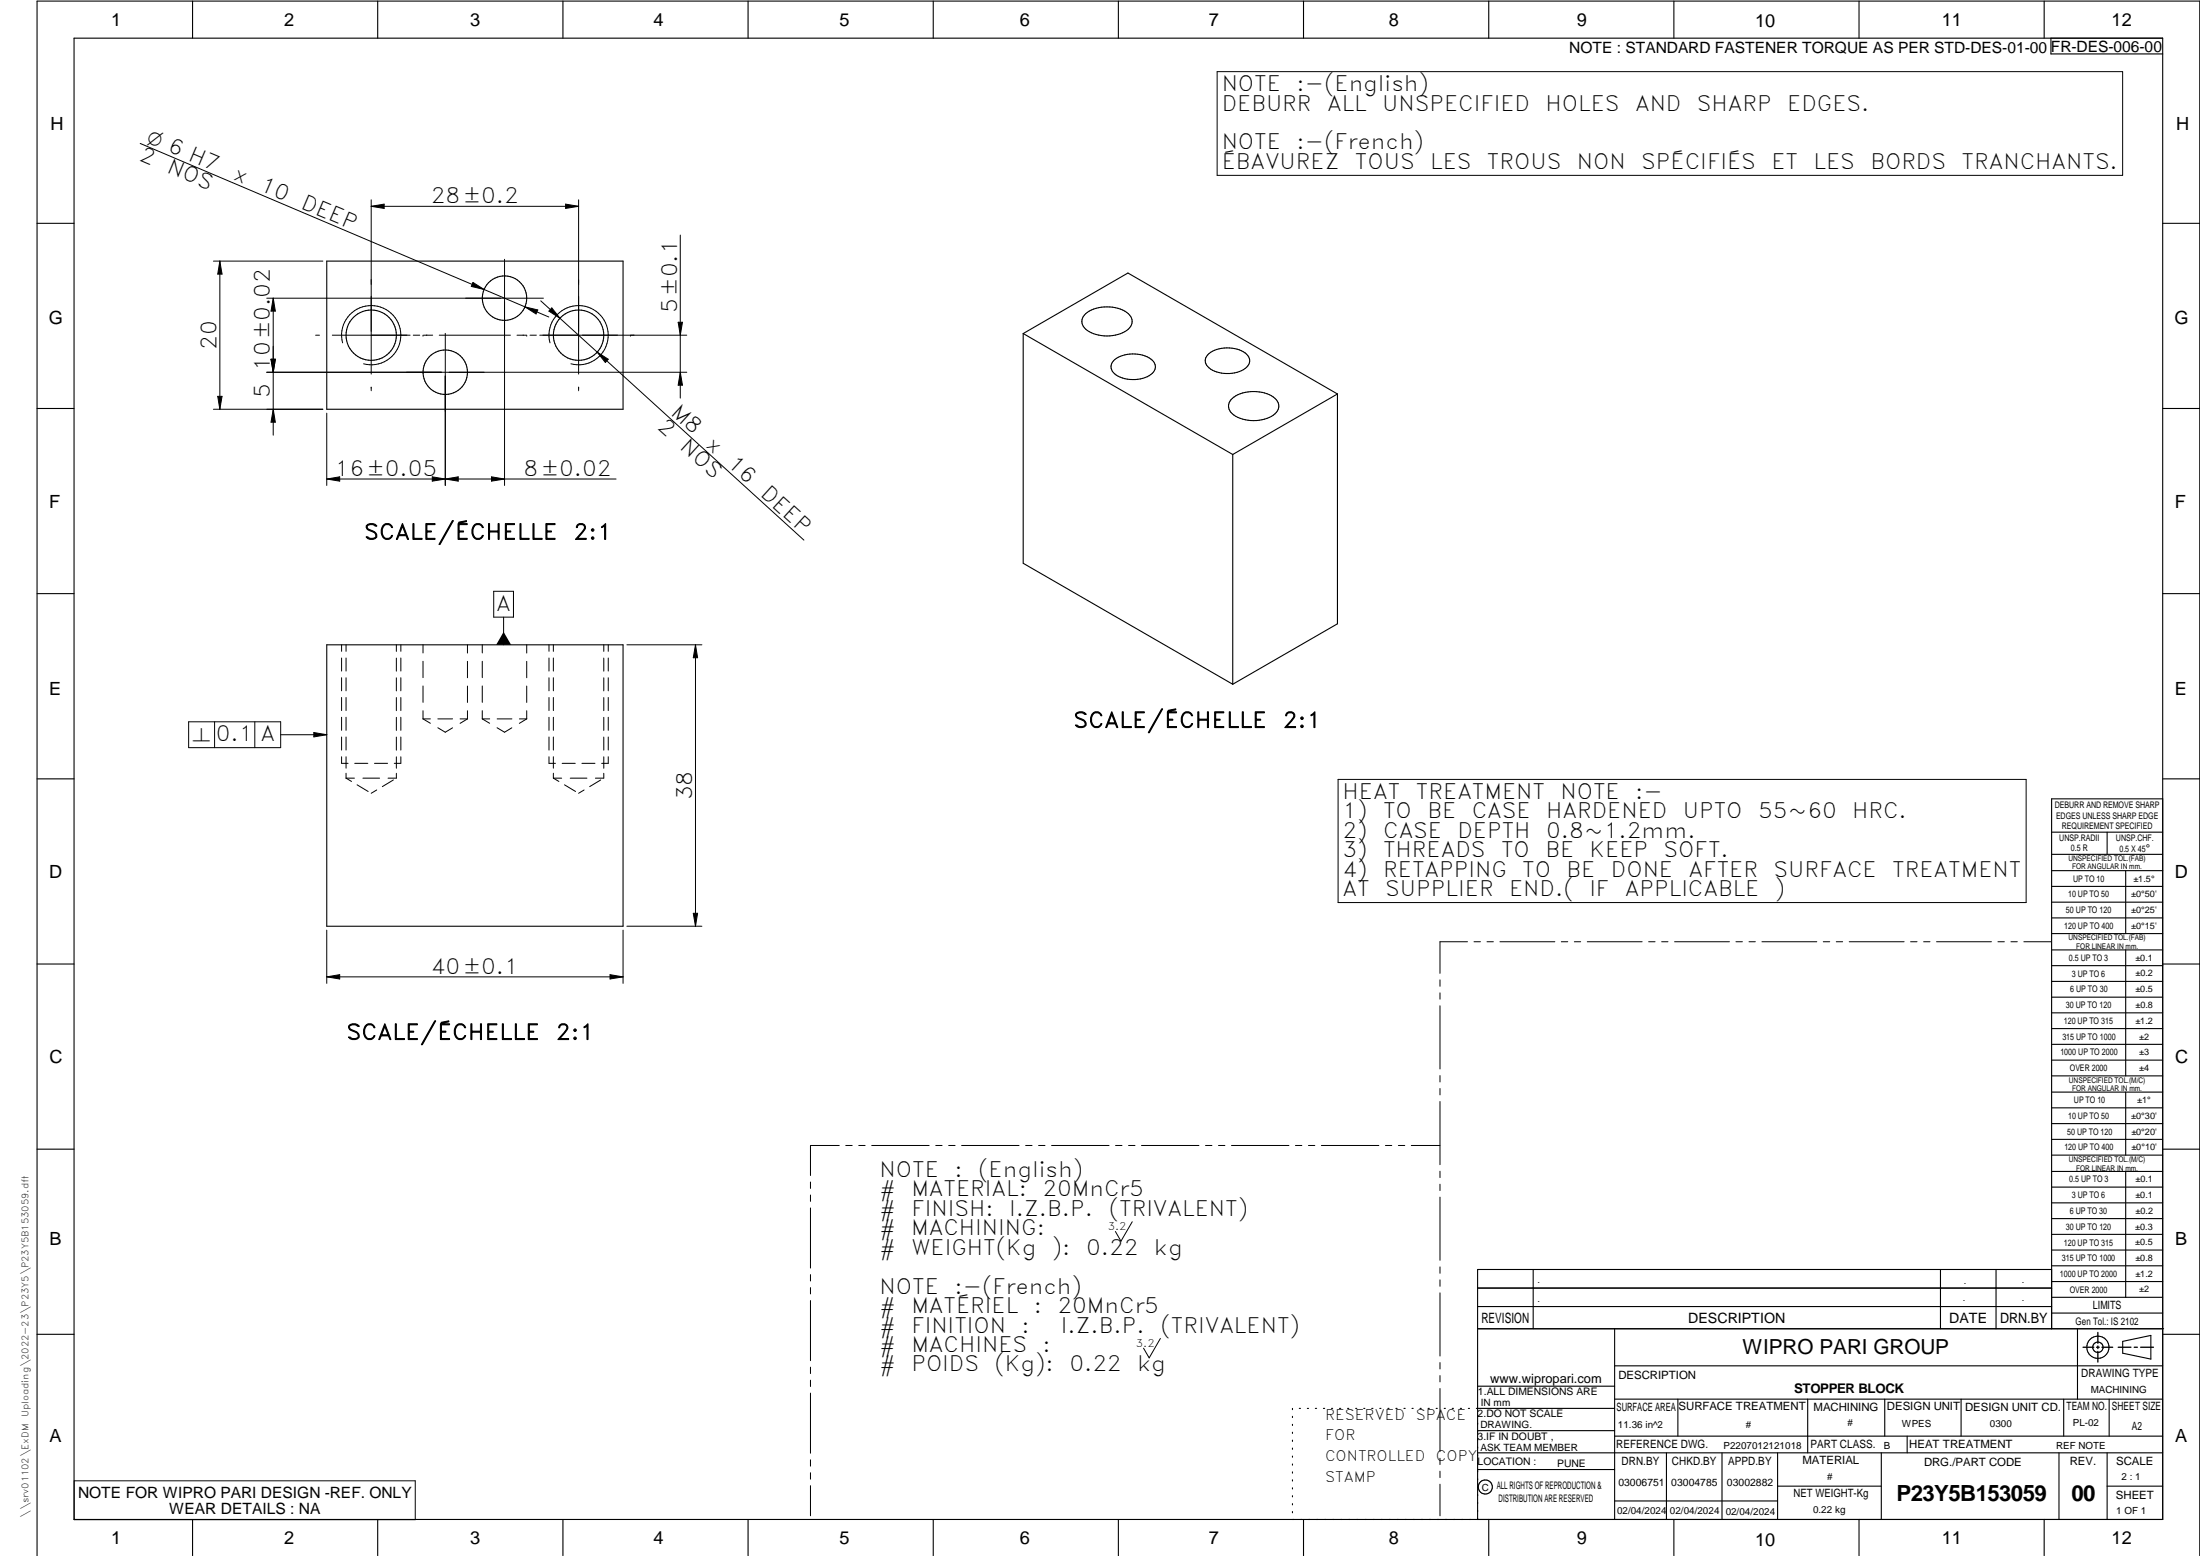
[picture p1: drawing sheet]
<svg xmlns="http://www.w3.org/2000/svg" width="594mm" height="420mm" viewBox="0 0 594 420" stroke-linecap="round" stroke-linejoin="round" font-family="sans-serif">
<g fill="none" stroke="#000" stroke-width=".3">
<path d="M20 10.3h564v400h-564zM52 .3v10M102 .3v10M152 .3v10M202 .3v10M252 .3v10M302 .3v10M352 .3v10M402 .3v10M452 .3v10M502 .3v10M552 .3v10"/>
<path d="M553.8 10.3v4.3h30.2M10 60.3h10M88.2 70.5h80v40h-80zM584 60.3h10M276.3 90.1l28.3-16.4 56.6 32.7M276.3 90.1l56.6 32.6M276.3 90.1v62l56.6 32.7M293.2 84.7a9.9 9.9 0 0 1 11.5 0 2.81 2.81 0 0 1-1 4.9 9.8 9.8 0 0 1-10.9-1.1 2.56 2.56 0 0 1 .4-3.8zM300.7 97.5a8.4 8.4 0 0 1 10.8 .1 2.5 2.5 0 0 1-1.2 3.9 8.7 8.7 0 0 1-9.6-.9 2.25 2.25 0 0 1 0-3.1zM326.1 95.8a8.4 8.4 0 0 1 10.8 .2 2.48 2.48 0 0 1-1.1 3.8 8.7 8.7 0 0 1-9.7-.8 2.17 2.17 0 0 1 0-3.2zM10 110.3h10M332.4 107.9a9.6 9.6 0 0 1 9.8-1.6 3.6 3.6 0 0 1 3 4.2 7.1 7.1 0 0 1-6.7 3.1 7.1 7.1 0 0 1-6.6-3.1l-.1-1.3z"/>
<path d="M361.2 106.4l-28.3 16.3M361.2 106.4v62l-28.3 16.4M584 110.3h10M332.9 122.7v62.1M10 160.3h10M88.2 174.1h80v76h-80zM584 160.3h10M10 210.3h10M584 215.7h-30v143.1M584 210.3h10M554 230.7h30M554 224.7h30"/>
<path d="M554 235.1h30M554 239.4h30M569 224.7v6M574 235.1v17M554 243.6h30M554 247.9h30M554 252.1h30M554 256.5h30M574 256.5v34M10 260.3h10M554 260.8h30M554 265h30"/>
<path d="M554 269.3h30M554 273.5h30M554 277.7h30M584 260.3h10M554 282h30M554 286.3h30M554 290.5h30M554 294.9h30M554 299.1h30M574 294.9v17M10 310.3h10M554 303.4h30"/>
<path d="M554 307.7h30M554 311.9h30M554 316.3h30M574 316.3v34M584 310.3h10M554 320.5h30M554 324.8h30M554 329.1h30M554 333.3h30M554 337.5h30M399 358.8h185.3M399 352.8h155"/>
<path d="M399 347.8h155M414 342.8v16M436 358.8v51.5M524 342.8v16M539 342.8v16M554 342.8h-155v67.5M554 341.8h30M554 346.1h30M554 350.3h30M554 354.6h30M561 358.8v19M10 360.3h10"/>
<path d="M399 374.3h37M436 368.8h148M436 377.8h148M453.1 377.8v10M488.1 377.8v14.5M508.9 377.8v10M529.6 377.8v10M557.3 377.8v10M569.5 377.8v10M573.2 362.2l7.6-1.6v6.4l-7.6-1.6zM584 360.3h10M349 380.3v.3"/>
<path d="M349 382.4v.4M349 384.6v.3M349 386.7v.4M349 388.9v.3M349 391v.4M349 393.2v.3M349 395.3v.3M349 397.4v.4M349 399.6v.3M350.9 380.3h.3M353 380.3h.3M355.2 380.3h.3"/>
<path d="M357.4 380.3h.3M359.6 380.3h.3M361.7 380.3h.3M363.9 380.3h.3M366.1 380.3h.3M368.3 380.3h.3M370.4 380.3h.3M372.6 380.3h.3M374.8 380.3h.3M376.9 380.3h.4M379.1 380.3h.3M381.3 380.3h.3"/>
<path d="M383.4 380.3h.4M385.6 380.3h.4M387.8 380.3h.3M390 380.3h.3M392.1 380.3h.4M394.3 380.3h.4M396.5 380.3h.3M399 396.8h37M399 392.3h185M399 386.3h37M436 387.8h148M436 380.3h-37.3"/>
<path d="M450 392.3v18M465 392.3v18M480 392.3v18M508 392.3v18M515 387.8v4.5M556 392.3v18M569 392.3v18M52 410.3v9.8M102 410.3v9.8M152 410.3v9.8M202 410.3v9.8M252 410.3v9.8"/>
<path d="M302 410.3v9.8M349 401.7v.4M349 403.9v.3M349 406v.4M349 408.2v.3M352 410.3v9.8M402 410.3v9.8M436 405.3h44M452 410.3v9.8M480 401.3h28M502 410.3v9.8M552 410.3v9.8"/>
<path d="M569 401.3h15M10 420.1v-419.8h584v419.8"/>
<circle cx="100.2" cy="90.5" r="6.8"/>
<circle cx="136.2" cy="80.5" r="6"/>
<circle cx="156.2" cy="90.5" r="6.8"/>
<circle cx="120.2" cy="100.5" r="6"/>
<circle cx="566.5" cy="363.8" r="1.4"/>
<circle cx="566.5" cy="363.8" r="3"/>
<circle cx="401.1" cy="401.5" r="1.91"/>
</g>
<g fill="none" stroke="#000" stroke-width=".27">
<path d="M328.7 19.3h244.5v28h-244.5zM37.9 38.7l92.8 39.5M100.2 54v47M100.2 55.7l3.5-.6v1.2zM100.2 55.7h56M152.7 55.1l3.5 .6-3.5 .6zM156.2 54v47M57.6 70.5h29.6M59.4 70.5l.6 3.5h-1.2zM59.4 70.5v40M100.2 76.5h.1M127.7 76.3l3 1.9-3.4-.9z"/>
<path d="M130.7 78.2l17.5 7.4M136.2 70v61.1M156.2 76.5h.1M183.7 63.5v44M72 80.5h74.7M73.2 97h1.2l-.6 3.5zM73.8 80.5v37M73.8 80.5l.6 3.5h-1.2zM85.2 90.5h.1M85.4 90.5h.7M86.2 90.5h.1M89.7 90.5h21"/>
<path d="M92.5 92.6a8 8 0 0 1 7-10.1 8 8 0 0 1 8.7 8.7 8 8 0 0 1-10 7M111.6 90.5h1.7M114.2 90.5h.1M114.4 90.5h2.4M118.6 90.5h19.2M120.2 90v41.1M139.6 90.5h2.5M141.8 82.9l3.4 .8-.4 1.1zM142.2 90.5h.1M143.1 90.5h1.7M145.7 90.5h39.8M146 81.2l15.3 13.9"/>
<path d="M148.5 92.6a8 8 0 0 1 7-10.1 8 8 0 0 1 8.7 8.7 8 8 0 0 1-10 7M149 83.1l2.2 2.8-3-1.9zM161.3 95.1l2.9 1.9-.7 .9zM161.3 95.1l55.8 50.7M170.2 90.5h.1M183.1 87h1.2l-.6 3.5zM57.6 110.5h29.6M58.8 107h1.2l-.6 3.5zM72 100.5h113.5M73.8 110.5l.6 3.5h-1.2zM88.2 111.6v19.5M100.2 104.5h.1"/>
<path d="M100.2 104.6v.7M100.2 105.5h.1M156.2 104.5h.1M156.2 104.6v.7M156.2 105.5h.1M183.7 100.5l.6 3.5h-1.2zM88.2 129.3l3.5-.5v1.1zM88.2 129.3h78.2M116.7 128.8l3.5 .5-3.5 .6zM120.2 129.3l3.5-.5v1.1zM132.7 128.8l3.5 .5-3.5 .6zM133.3 159.7h5.4v6.9h-5.4z"/>
<path d="M92.2 174.1v1.8M92.2 177.7v3.5M93.4 174.1v1.8M93.4 177.7v3.5M107 174.1v1.8M107 177.7v3.5M108.2 174.1v1.8M108.2 177.7v3.5M114.2 174.1v2.2M114.2 178.6v4.4M126.2 174.1v2.2M126.2 178.6v4.4"/>
<path d="M130.2 174.1v2.2M130.2 178.6v4.4M136 166.6v7.5M142.2 174.1v2.2M142.2 178.6v4.4M148.2 174.1v1.8M148.2 177.7v3.5M149.4 174.1v1.8M149.4 177.7v3.5M163 174.1v1.8M163 177.7v3.5M164.2 174.1v1.8"/>
<path d="M164.2 177.7v3.5M169.3 174.1h20.2M187.8 174.1l.6 3.5h-1.2zM187.8 174.1v76M50.9 194.9h24.9v7h-24.9zM57.9 194.9v7M68.8 194.9v7M75.8 198.4h12.4M84.7 197.8l3.5 .6-3.5 .6zM92.2 183v3.5M92.2 188.3v3.6M92.2 193.7v3.5"/>
<path d="M92.2 199v3.5M93.4 183v3.5M93.4 188.3v3.6M93.4 193.7v3.5M93.4 199v3.5M107 183v3.6M107 188.4v3.5M107 193.7v3.5M107 199v3.6M108.2 183v3.5M108.2 188.3v3.6M108.2 193.7v3.5"/>
<path d="M108.2 199v3.5M114.2 185.2v4.5M114.2 191.9v2.2M114.2 194.1l2 1.2M114.2 194.1h2M118.2 196.5l2 1.2 2-1.2M118.2 194.1h4M124.2 194.1h2M126.2 185.3v4.4M126.2 191.9v2.2M126.2 194.1l-2 1.2M130.2 185.2v4.5"/>
<path d="M130.2 191.9v2.2M130.2 194.1l2 1.2M130.2 194.1h2M134.2 196.5l2 1.2 2-1.2M134.3 194.1h3.9M140.3 194.1h1.9M142.2 185.3v4.4M142.2 191.9v2.2M142.2 194.1l-2 1.2M148.2 183v3.5M148.2 188.3v3.6M148.2 193.7v3.5"/>
<path d="M148.2 199v3.5M149.4 183v3.5M149.4 188.3v3.6M149.4 193.7v3.5M149.4 199v3.5M163 183v3.6M163 188.4v3.5M163 193.7v3.5M163 199v3.6M164.2 183v3.5M164.2 188.3v3.6M164.2 193.7v3.5"/>
<path d="M164.2 199v3.5M92.2 204.3v1.8h1.8M93.4 208.8v1.3M93.4 210.1h2.3M93.4 204.3v3.1M93.4 210.1l1.5 .9M95.8 206.1h3.5M96.4 211.9l3 1.8M98 210.1h4.5M101.1 206.1h3.6M101.7 213.3l-1.5 .9M106.2 210.6l-3 1.8"/>
<path d="M107 208.8v1.3h-2.2M107 204.4v3.1M108.2 204.3v1.8h-1.7M148.2 204.3v1.8h1.8M149.4 208.8v1.3M149.4 210.1h2.3M149.4 204.3v3.1M149.4 210.1l1.5 .9M151.8 206.1h3.5M152.4 211.9l3 1.8M154 210.1h4.5M157.1 206.1h3.6"/>
<path d="M157.7 213.3l-1.5 .9M162.2 210.6l-3 1.8M163 208.8v1.3h-2.2M163 204.4v3.1M164.2 204.3v1.8h-1.7M361.3 210.5h185.8v33.2h-185.8zM88.2 251.2v14.3M168.2 251.2v14.3M169.3 250.1h20.2M187.2 246.6h1.2l-.6 3.5zM396.3 254.3h-7.5v8.5M398 254.3h1.8"/>
<path d="M401.5 254.3h1.8M405 254.3h14.9M421.6 254.3h1.7M425.1 254.3h1.7M428.6 254.3h14.8M445.2 254.3h1.7M448.7 254.3h1.7M452.2 254.3h14.8M468.8 254.3h1.7M472.3 254.3h1.7M475.8 254.3h14.8M492.4 254.3h1.7"/>
<path d="M495.9 254.3h1.7M499.4 254.3h14.8M515.9 254.3h1.8M519.4 254.3h1.8M522.9 254.3h14.9M539.5 254.3h1.7M543 254.3h1.7M546.5 254.3h7.4M88.2 263.8l3.5-.6v1.2zM88.2 263.8h80M164.7 263.2l3.5 .6-3.5 .6zM388.8 264.6v1.7"/>
<path d="M388.8 268.1v1.7M388.8 271.6v17M388.8 290.4v1.8M388.8 293.9v1.8M388.8 297.4v17.1M218.9 319.2v1.7M226.6 309.3h-7.7v8.1M228.4 309.3h1.7M231.9 309.3h1.7M235.4 309.3h15.5M252.7 309.3h1.7M256.2 309.3h1.7"/>
<path d="M259.7 309.3h15.5M277 309.3h1.7M280.5 309.3h1.7M284 309.3h15.5M301.2 309.3h1.8M304.8 309.3h1.7M308.2 309.3h15.6M325.5 309.3h1.8M329 309.3h1.8M332.5 309.3h15.6M349.8 309.3h1.8M353.3 309.3h1.7"/>
<path d="M356.8 309.3h15.5M374.1 309.3h1.7M377.6 309.3h1.7M381.1 309.3h7.7M388.8 316.3v1.7M388.8 319.8v1.7M218.9 322.7v1.7M218.9 326.2v16.2M305.7 329.9l-3 5.3-1.5-2.7M388.8 323.3v17M218.9 344.2v1.7M218.9 347.7v1.7"/>
<path d="M218.9 351.2v16.2M388.8 342.1v1.7M388.8 345.6v1.7M388.8 349.1v17.1M218.9 369.2v1.7M218.9 372.7v1.7M218.9 376.2v16.2M313.3 361.4l-3 5.3-1.5-2.7M388.8 367.9v1.8M388.8 371.4v1.7M388.8 374.9v17.1M20 399.9h92.1v10.5h-92.1z"/>
<path d="M218.9 394.2v1.7M218.9 397.7v1.7M388.8 393.8v1.7M388.8 397.3v1.7M218.9 401.2v8.1M388.8 400.8v8.5"/>
</g>
<path d="M566.5 359.8v2.9M562.5 363.8h2.9M566.1 363.8h.8M566.5 363.5v.7M566.5 364.9v2.9M567.6 363.8h2.9M572 363.8h3.4M576.3 363.8h.9M578.1 363.8h3.4" fill="none" stroke="#000" stroke-width=".36"/>
<g fill="#000">
<path d="M100.2 55.7l3.5-.6v1.2zM152.7 55.1l3.5 .6-3.5 .6zM59.4 70.5l.6 3.5h-1.2zM127.7 76.3l3 1.9-3.4-.9zM73.2 97h1.2l-.6 3.5zM73.8 80.5l.6 3.5h-1.2zM141.8 82.9l3.4 .8-.4 1.1zM149 83.1l2.2 2.8-3-1.9zM161.3 95.1l2.9 1.9-.7 .9zM183.1 87h1.2l-.6 3.5zM58.8 107h1.2l-.6 3.5zM73.8 110.5l.6 3.5h-1.2z"/>
<path d="M183.7 100.5l.6 3.5h-1.2zM88.2 129.3l3.5-.5v1.1zM116.7 128.8l3.5 .5-3.5 .6zM120.2 129.3l3.5-.5v1.1zM132.7 128.8l3.5 .5-3.5 .6zM136 170.6l2 3.5h-4zM187.8 174.1l.6 3.5h-1.2zM84.7 197.8l3.5 .6-3.5 .6zM187.2 246.6h1.2l-.6 3.5zM88.2 263.8l3.5-.6v1.2zM164.7 263.2l3.5 .6-3.5 .6z"/>
</g>
<g font-size="6">
<text x="512.1" y="405.2">P23Y5B153059</text>
<text x="559.4" y="405.2">00</text>
</g>
<g font-size="5.7">
<text x="329.9" y="24.6">NOTE</text>
<text x="329.9" y="29.8">DEBURR</text>
<text x="350.1" y="24.6">:-(English)</text>
<text x="358.4" y="29.8">ALL</text>
<text x="373.2" y="29.8">UNSPECIFIED</text>
<text x="417.4" y="29.8">HOLES</text>
<text x="441.5" y="29.8">AND</text>
<text x="458.2" y="29.8">SHARP</text>
<text x="482.6" y="29.8">EDGES.</text>
<text x="329.9" y="40.3">NOTE</text>
<text x="350.1" y="40.3">:-(French)</text>
<text x="37.3" y="43.2" transform="rotate(23 37.3 43.2)">2</text>
<text x="44.8" y="46.4" transform="rotate(23 44.8 46.4)">NOS</text>
<text x="329.9" y="45.6">ÉBAVUREZ</text>
<text x="365.9" y="45.6">TOUS</text>
<text x="386.2" y="45.6">LES</text>
<text x="401.5" y="45.6">TROUS</text>
<text x="425.8" y="45.6">NON</text>
<text x="443.2" y="45.6">SPÉCIFIÉS</text>
<text x="478.3" y="45.6">ET</text>
<text x="489.7" y="45.6">LES</text>
<text x="505.1" y="45.6">BORDS</text>
<text x="529.7" y="45.6">TRANCHANTS.</text>
<text x="62.7" y="48.3" transform="rotate(23 62.7 48.3)">x</text>
<text x="69.9" y="51.4" transform="rotate(23 69.9 51.4)">10</text>
<text x="81" y="56.1" transform="rotate(23 81 56.1)">DEEP</text>
<text x="116.4" y="54.8">28±0.2</text>
<text x="182.8" y="84.5" transform="rotate(-90 182.8 84.5)">5±0.1</text>
<text x="58.5" y="94.5" transform="rotate(-90 58.5 94.5)">20</text>
<text x="72.9" y="100.2" transform="rotate(-90 72.9 100.2)">10±0.02</text>
<text x="72.9" y="107.5" transform="rotate(-90 72.9 107.5)">5</text>
<text x="180.8" y="111.7" transform="rotate(42 180.8 111.7)">M8</text>
<text x="177.3" y="115.6" transform="rotate(42 177.3 115.6)">2</text>
<text x="183.3" y="121.1" transform="rotate(42 183.3 121.1)">NOS</text>
<text x="190.4" y="120.3" transform="rotate(42 190.4 120.3)">x</text>
<text x="196.1" y="125.6" transform="rotate(42 196.1 125.6)">16</text>
<text x="90.4" y="128.5">16±0.05</text>
<text x="141.4" y="128.5">8±0.02</text>
<text x="205.1" y="133.7" transform="rotate(42 205.1 133.7)">DEEP</text>
<text x="98.3" y="145.6">SCALE/ÉCHELLE</text>
<text x="154.9" y="145.6">2:1</text>
<text x="134" y="164.9">A</text>
<text x="289.8" y="196.5">SCALE/ÉCHELLE</text>
<text x="346.4" y="196.5">2:1</text>
<text x="58.3" y="200.2">0.1 A</text>
<text x="362.6" y="215.7">HEAT</text>
<text x="382.3" y="215.7">TREATMENT</text>
<text x="421.4" y="215.7">NOTE</text>
<text x="441.6" y="215.7">:-</text>
<text x="186.9" y="216.1" transform="rotate(-90 186.9 216.1)">38</text>
<text x="362.6" y="221">1)</text>
<text x="373.5" y="221">TO</text>
<text x="385.5" y="221">BE</text>
<text x="397.4" y="221">CASE</text>
<text x="417.5" y="221">HARDENED</text>
<text x="454.4" y="221">UPTO</text>
<text x="474.7" y="221">55~60</text>
<text x="500.2" y="221">HRC.</text>
<text x="362.6" y="226.2">2)</text>
<text x="373.5" y="226.2">CASE</text>
<text x="393.6" y="226.2">DEPTH</text>
<text x="417.5" y="226.2">0.8~1.2mm.</text>
<text x="362.6" y="231.5">3)</text>
<text x="373.5" y="231.5">THREADS</text>
<text x="405.4" y="231.5">TO</text>
<text x="417.3" y="231.5">BE</text>
<text x="429.3" y="231.5">KEEP</text>
<text x="449.2" y="231.5">SOFT.</text>
<text x="362.6" y="236.7">4)</text>
<text x="373.5" y="236.7">RETAPPING</text>
<text x="411.1" y="236.7">TO</text>
<text x="423" y="236.7">BE</text>
<text x="435" y="236.7">DONE</text>
<text x="456" y="236.7">AFTER</text>
<text x="478.9" y="236.7">SURFACE</text>
<text x="511" y="236.7">TREATMENT</text>
<text x="362.6" y="242">AT</text>
<text x="374.1" y="242">SUPPLIER</text>
<text x="407.5" y="242">END.(</text>
<text x="429.2" y="242">IF</text>
<text x="438.8" y="242">APPLICABLE</text>
<text x="479.3" y="242">)</text>
<text x="116.4" y="262.9">40±0.1</text>
<text x="93.5" y="280.7">SCALE/ÉCHELLE</text>
<text x="150.1" y="280.7">2:1</text>
<text x="237.5" y="317.8">NOTE</text>
<text x="257.7" y="317.8">:</text>
<text x="264.2" y="317.8">(English)</text>
<text x="237.5" y="323.1">#</text>
<text x="246.1" y="323.1">MATERIAL:</text>
<text x="281.5" y="323.1">20MnCr5</text>
<text x="237.5" y="328.3">#</text>
<text x="246.1" y="328.3">FINISH:</text>
<text x="272.5" y="328.3">I.Z.B.P.</text>
<text x="299.4" y="328.3">(TRIVALENT)</text>
<text x="237.5" y="333.6">#</text>
<text x="246.1" y="333.6">MACHINING:</text>
<text x="237.5" y="338.8">#</text>
<text x="246.1" y="338.8">WEIGHT(Kg</text>
<text x="284" y="338.8">):</text>
<text x="293.3" y="338.8">0.22</text>
<text x="311.6" y="338.8">kg</text>
<text x="237.5" y="349.3">NOTE</text>
<text x="257.7" y="349.3">:-(French)</text>
<text x="237.5" y="354.6">#</text>
<text x="237.5" y="359.8">#</text>
<text x="246.1" y="354.6">MATÉRIEL</text>
<text x="246.1" y="359.8">FINITION</text>
<text x="275.9" y="359.8">:</text>
<text x="279.2" y="354.6">:</text>
<text x="285.6" y="354.6">20MnCr5</text>
<text x="286.5" y="359.8">I.Z.B.P.</text>
<text x="313.4" y="359.8">(TRIVALENT)</text>
<text x="237.5" y="365.1">#</text>
<text x="246.1" y="365.1">MACHINES</text>
<text x="281.6" y="365.1">:</text>
<text x="237.5" y="370.3">#</text>
<text x="246.1" y="370.3">POIDS</text>
<text x="268.6" y="370.3">(Kg):</text>
<text x="288.8" y="370.3">0.22</text>
<text x="307.1" y="370.3">kg</text>
</g>
<text font-size="5.6" x="470.5" y="365.5">WIPRO PARI GROUP</text>
<g font-size="5.4">
<text x="39.3" y="38.4" transform="rotate(23 39.3 38.4)">O 6 H7</text>
<text x="52" y="200.2">n</text>
</g>
<g font-size="4.9">
<text x="30" y="7">1</text>
<text x="76.7" y="7">2</text>
<text x="127" y="7">3</text>
<text x="176.5" y="7">4</text>
<text x="226.7" y="7">5</text>
<text x="275.4" y="7">6</text>
<text x="326.4" y="7">7</text>
<text x="375" y="7">8</text>
<text x="425.8" y="7">9</text>
<text x="473.9" y="7.4">10</text>
<text x="524.3" y="7">11</text>
<text x="570.2" y="7">12</text>
<text x="13.6" y="35.2">H</text>
<text x="587.6" y="35.2">H</text>
<text x="13.2" y="87.5">G</text>
<text x="587.2" y="87.5">G</text>
<text x="13.3" y="137.1">F</text>
<text x="587.3" y="137.1">F</text>
<text x="13.3" y="187.6">E</text>
<text x="587.3" y="187.6">E</text>
<text x="13.3" y="237">D</text>
<text x="587.3" y="237">D</text>
<text x="13.4" y="287.1">C</text>
<text x="587.4" y="287.1">C</text>
<text x="13.4" y="336.3">B</text>
<text x="587.4" y="336.3">B</text>
<text x="13.4" y="389.3">A</text>
<text x="587.4" y="389.3">A</text>
<text x="30" y="417">1</text>
<text x="76.7" y="417">2</text>
<text x="127" y="417">3</text>
<text x="176.5" y="417">4</text>
<text x="226.7" y="417">5</text>
<text x="275.4" y="417">6</text>
<text x="326.4" y="417">7</text>
<text x="375" y="417">8</text>
<text x="425.8" y="417">9</text>
<text x="473.9" y="417.4">10</text>
<text x="524.3" y="417">11</text>
<text x="570.2" y="417">12</text>
</g>
<g font-size="4.2">
<text x="423.7" y="14.3">NOTE : STANDARD FASTENER TORQUE AS PER STD-DES-01-00</text>
<text x="553.8" y="14">FR-DES-006-00</text>
<text x="21.1" y="404.4">NOTE FOR WIPRO PARI DESIGN -REF. ONLY</text>
<text x="45.7" y="408.9">WEAR DETAILS : NA</text>
</g>
<g font-size="3.9">
<text x="357.8" y="383.4">RESERVED</text>
<text x="382.3" y="383.4">SPACE</text>
<text x="357.8" y="388.9">FOR</text>
<text x="357.8" y="394.5">CONTROLLED</text>
<text x="387.8" y="394.5">COPY</text>
<text x="357.8" y="400.1">STAMP</text>
</g>
<g font-size="3.8">
<text x="400.1" y="357.1">REVISION</text>
<text x="455.9" y="357.1">DESCRIPTION</text>
<text x="526.4" y="357.1">DATE</text>
<text x="540.1" y="357.1">DRN.BY</text>
</g>
<text font-size="3.6" x="484.5" y="376.2">STOPPER BLOCK</text>
<text font-size="3.5" x="402.4" y="373.3">www.wipropari.com</text>
<g font-size="3.1">
<text x="565.2" y="353.5">LIMITS</text>
<text x="562" y="371.7">DRAWING TYPE</text>
<text x="437" y="372.3">DESCRIPTION</text>
<text x="436.5" y="380.9">SURFACE AREA</text>
<text x="453.3" y="380.9">SURFACE TREATMENT</text>
<text x="489.7" y="380.9">MACHINING</text>
<text x="509.5" y="380.9">DESIGN UNIT</text>
<text x="530.6" y="380.9">DESIGN UNIT CD.</text>
<text x="558" y="380.7">TEAM NO.</text>
<text x="570.3" y="380.7">SHEET SIZE</text>
<text x="575.6" y="386.1">A2</text>
<text x="436.4" y="391.1">REFERENCE DWG.</text>
<text x="437.9" y="395.5">DRN.BY</text>
<text x="451.5" y="395.5">CHKD.BY</text>
<text x="466.6" y="395.5">APPD.BY</text>
<text x="486.7" y="395.4">MATERIAL</text>
<text x="488.9" y="391">PART CLASS.</text>
<text x="515.6" y="391">HEAT TREATMENT</text>
<text x="519.6" y="395.9">DRG./PART CODE</text>
<text x="558.9" y="395.6">REV.</text>
<text x="571.4" y="395.6">SCALE</text>
<text x="484.3" y="404.3">NET WEIGHT-Kg</text>
<text x="571.4" y="404.7">SHEET</text>
</g>
<text font-size="3" x="579.5" y="230.1">°</text>
<g font-size="2.8">
<text x="299.1" y="332.1">3.2</text>
<text x="560.5" y="357.7">Gen Tol.: IS 2102</text>
<text x="306.7" y="363.6">3.2</text>
<text x="399.1" y="376.7">1.ALL DIMENSIONS ARE</text>
<text x="399" y="382.7">2.DO NOT SCALE</text>
<text x="399" y="388.7">3.IF IN DOUBT ,</text>
<text x="399" y="395.5">LOCATION :</text>
<text x="420.5" y="396">PUNE</text>
<text x="437" y="401.3">03006751</text>
<text x="451.3" y="401.2">03004785</text>
<text x="466.3" y="401.3">03002882</text>
<text x="404.2" y="402">ALL RIGHTS OF REPRODUCTION &amp;</text>
<text x="404.7" y="405.4">DISTRIBUTION ARE RESERVED</text>
</g>
<g font-size="2.7">
<text x="564.6" y="376.2">MACHINING</text>
<text x="399.9" y="379.7">IN mm</text>
<text x="399.8" y="385.7">DRAWING.</text>
<text x="436.9" y="385.5">11.36 in^2</text>
<text x="471.4" y="385.6">#</text>
<text x="498.9" y="385.1">#</text>
<text x="513.6" y="385.3">WPES</text>
<text x="537.3" y="385.2">0300</text>
<text x="559.7" y="385.2">PL-02</text>
<text x="399.8" y="391.8">ASK TEAM MEMBER</text>
<text x="465.4" y="391.2">P2207012121018</text>
<text x="508.7" y="391.2">B</text>
<text x="555.2" y="391.2">REF NOTE</text>
<text x="493.4" y="399.6">#</text>
<text x="572.9" y="399.8">2 : 1</text>
<text x="400.1" y="402.5">C</text>
<text x="436.7" y="408.7">02/04/2024</text>
<text x="450.9" y="408.8">02/04/2024</text>
<text x="466" y="409">02/04/2024</text>
<text x="489.6" y="408.5">0.22 kg</text>
<text x="571.5" y="408.7">1 OF 1</text>
</g>
<g font-size="2.5">
<text x="559.2" y="229.9">0.5 R</text>
<text x="572.3" y="230.1">0.5 X 45</text>
<text x="559.4" y="323.5">3 UP TO 6</text>
<text x="558.9" y="327.8">6 UP TO 30</text>
<text x="557.8" y="332">30 UP TO 120</text>
<text x="415.2" y="346.4">.</text>
<text x="530.3" y="346.6">.</text>
<text x="545.9" y="346.4">.</text>
<text x="415.2" y="351.5">.</text>
<text x="530.1" y="351.3">.</text>
<text x="545.9" y="351.4">.</text>
</g>
<g font-size="2.4">
<text x="554.9" y="218.3">DEBURR AND REMOVE SHARP</text>
<text x="555.2" y="221.1">EDGES UNLESS SHARP EDGE</text>
<text x="556.1" y="227.2">UNSP.RADII</text>
<text x="556.8" y="223.8">REQUIREMENT SPECIFIED</text>
<text x="571.4" y="227">UNSP.CHF.</text>
<text x="559.8" y="238">UP TO 10</text>
<text x="576.1" y="238.1">±1.5°</text>
<text x="558.5" y="242.3">10 UP TO 50</text>
<text x="575.5" y="242.3">±0°50'</text>
<text x="557.4" y="250.8">120 UP TO 400</text>
<text x="557.9" y="246.5">50 UP TO 120</text>
<text x="575.5" y="250.8">±0°15'</text>
<text x="575.5" y="246.6">±0°25'</text>
<text x="558.7" y="259.4">0.5 UP TO 3</text>
<text x="559.5" y="263.7">3 UP TO 6</text>
<text x="576.6" y="259.4">±0.1</text>
<text x="576.6" y="263.7">±0.2</text>
<text x="559" y="268">6 UP TO 30</text>
<text x="576.6" y="268">±0.5</text>
<text x="557.9" y="272.2">30 UP TO 120</text>
<text x="576.6" y="272.2">±0.8</text>
<text x="556.9" y="280.7">315 UP TO 1000</text>
<text x="557.3" y="276.5">120 UP TO 315</text>
<text x="576.6" y="276.5">±1.2</text>
<text x="577.7" y="280.7">±2</text>
<text x="556.4" y="284.9">1000 UP TO 2000</text>
<text x="577.6" y="285">±3</text>
<text x="558.9" y="289.2">OVER 2000</text>
<text x="577.7" y="289.3">±4</text>
<text x="560" y="297.9">UP TO 10</text>
<text x="577.1" y="297.9">±1°</text>
<text x="558.5" y="302.1">10 UP TO 50</text>
<text x="575.5" y="302.2">±0°30'</text>
<text x="557.5" y="310.6">120 UP TO 400</text>
<text x="558.2" y="306.4">50 UP TO 120</text>
<text x="575.5" y="310.6">±0°10'</text>
<text x="575.5" y="306.4">±0°20'</text>
<text x="558.8" y="319.2">0.5 UP TO 3</text>
<text x="576.6" y="323.5">±0.1</text>
<text x="576.6" y="319.3">±0.1</text>
<text x="576.7" y="327.8">±0.2</text>
<text x="576.6" y="332">±0.3</text>
<text x="556.8" y="340.6">315 UP TO 1000</text>
<text x="557.3" y="336.3">120 UP TO 315</text>
<text x="576.6" y="336.3">±0.5</text>
<text x="576.6" y="340.6">±0.8</text>
<text x="556.2" y="344.8">1000 UP TO 2000</text>
<text x="576.6" y="344.8">±1.2</text>
<text x="558.9" y="349">OVER 2000</text>
<text x="577.7" y="349">±2</text>
<text x="7.7" y="382.7" transform="rotate(-90 7.7 382.7)">Uploading\2022-23\P23Y5\P23Y5B153059.dft</text>
<text x="7.7" y="409.9" transform="rotate(-90 7.7 409.9)">\\srv01102\ExDM</text>
</g>
<g font-size="2.1">
<text x="558.6" y="232.4">UNSPECIFIED TOL.(FAB)</text>
<text x="559.5" y="234.8">FOR ANGULAR IN mm.</text>
<text x="558.6" y="254">UNSPECIFIED TOL.(FAB)</text>
<text x="560.7" y="256.3">FOR LINEAR IN mm.</text>
<text x="558.7" y="292.4">UNSPECIFIED TOL.(M/C)</text>
<text x="559.6" y="294.7">FOR ANGULAR IN mm.</text>
<text x="558.7" y="313.8">UNSPECIFIED TOL.(M/C)</text>
<text x="560.6" y="316.2">FOR LINEAR IN mm.</text>
</g>
</svg>
